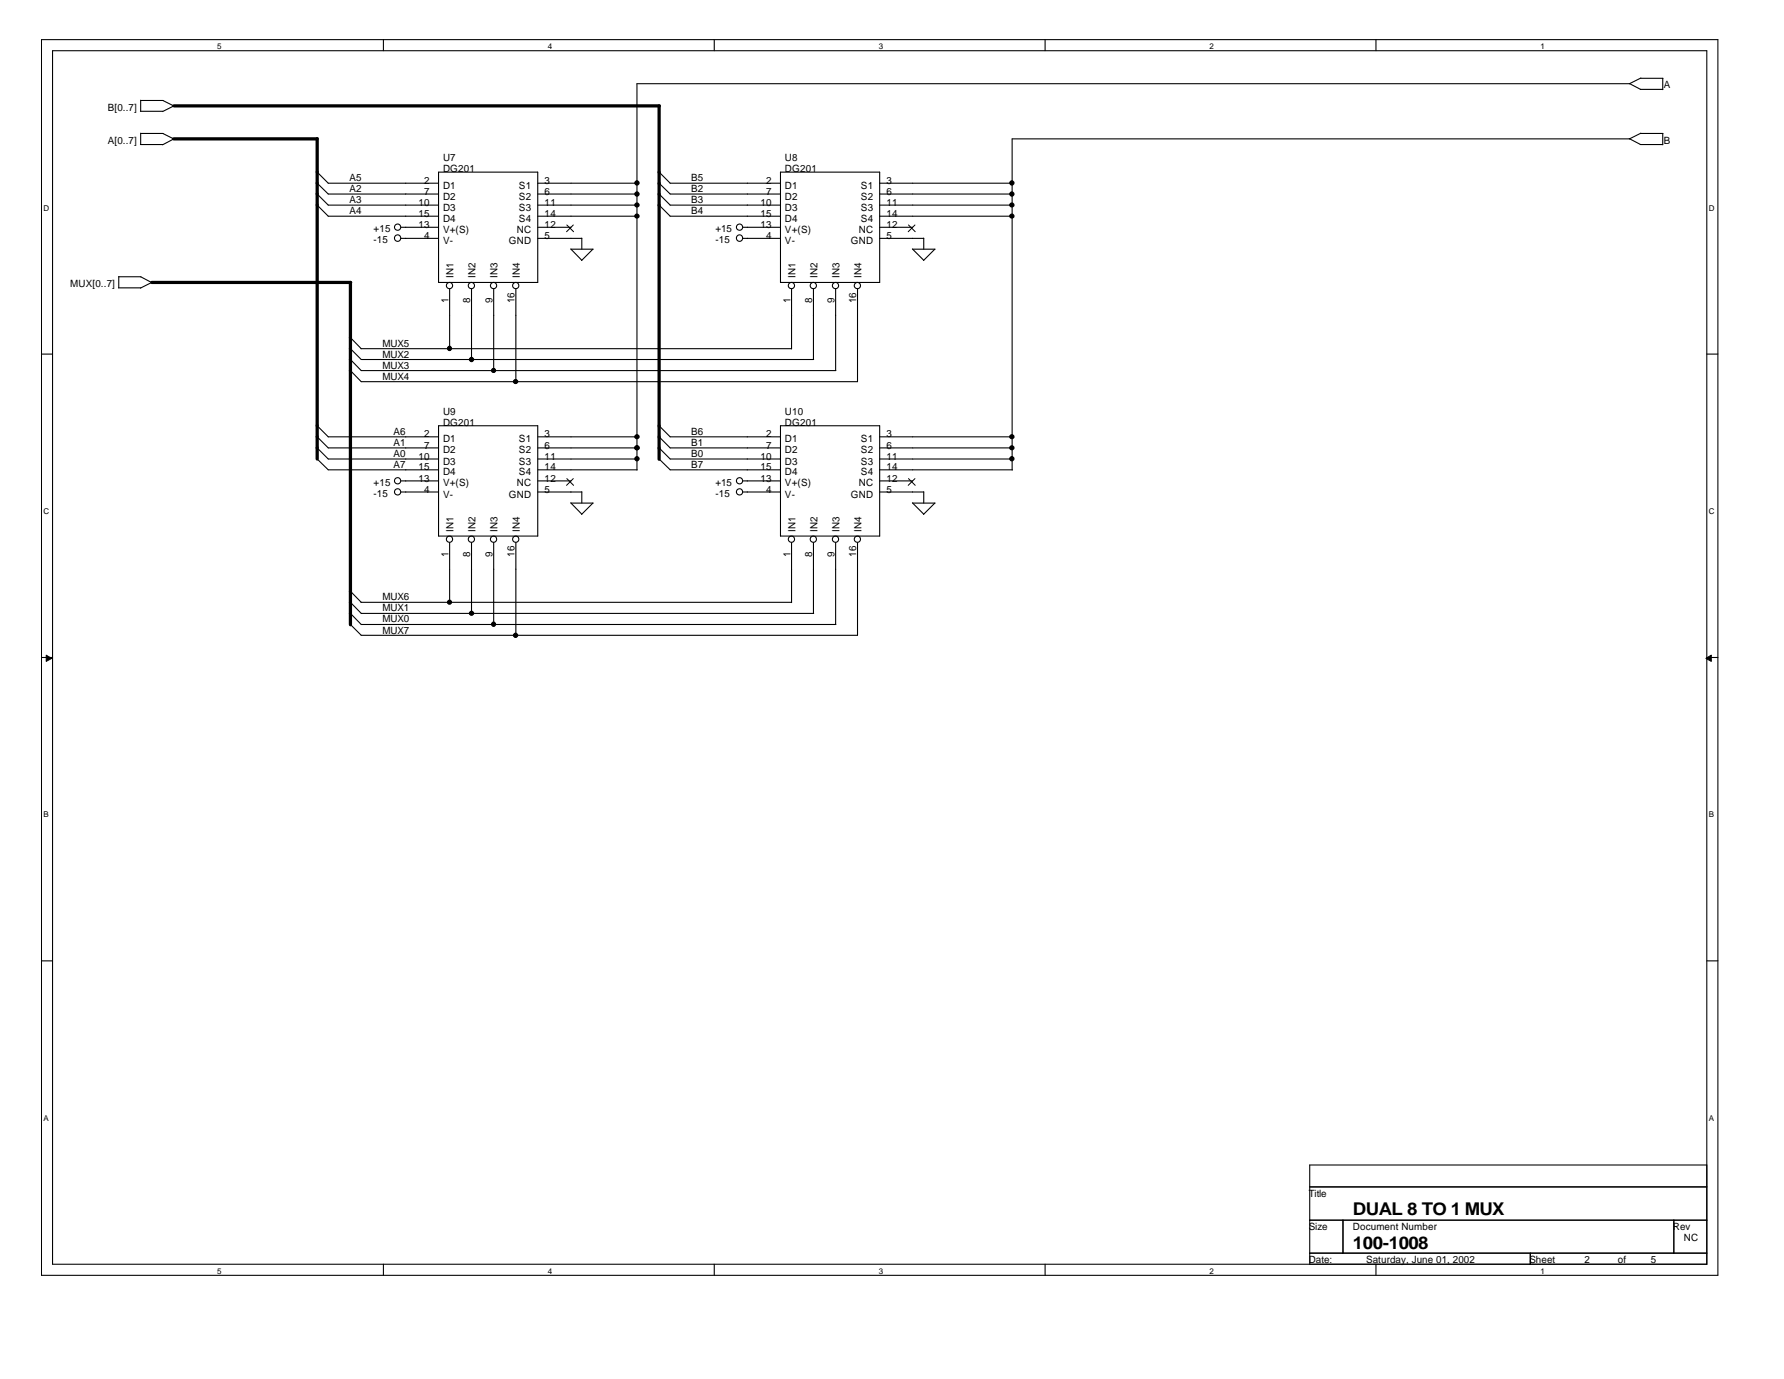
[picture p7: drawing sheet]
<svg xmlns="http://www.w3.org/2000/svg" width="279mm" height="216mm" viewBox="0 0 279 216" stroke-linecap="round" stroke-linejoin="round" font-family="sans-serif">
<g fill="none" stroke="#000" stroke-width=".17">
<path d="M6.5 6.2h262.5v193.5h-262.5zM8.2 7.9h259.1v190h-259.1zM22 17.4h3.5M22 15.7v1.7M22 15.7h3.5M25.5 15.7l1.8 .9M27.2 16.6l-1.7 .9M60 6.2v1.7M111.9 6.2v1.7M163.7 6.2v1.7M215.5 6.2v1.7M255.2 13.1l1.7 .9"/>
<path d="M255.2 13.1h-155.4v60.5M256.9 14h3.5M256.9 12.3h3.6M257 12.2l-1.8 .9M260.4 12.3v1.7M22 22.6h3.5M22 20.9h3.5M22 20.9v1.7M25.5 20.9l1.8 .9M27.2 21.7l-1.7 1M49.6 26.9l1.8 1.8h17.3M49.6 28.6l1.8 1.8h17.3"/>
<path d="M49.6 30.3l1.8 1.8h17.3M49.6 32.1l1.8 1.7h17.3M62.8 35.6h5.9M62.8 37.3h5.9M68.7 26.9h15.5v17.3h-15.5zM84.2 35.6h5.2M84.2 37.3h6.9M84.2 28.7h15.6M84.2 30.4h15.6M84.2 32.1h15.6M84.2 33.8h15.6M89.4 39l1.7 1.7"/>
<path d="M89.4 39h3.5M91.1 37.3v1.7M92.9 39l-1.8 1.8M103.2 26.9l1.8 1.8h17.2M103.2 28.6l1.8 1.8h17.2M103.2 30.3l1.8 1.8h17.2M103.2 32.1l1.8 1.7h17.2M116.3 35.6h5.9M116.3 37.3h5.9M122.2 26.9h15.6v17.3h-15.6zM137.8 35.6h5.1M137.8 37.3h6.9"/>
<path d="M137.8 28.7h20.8M137.8 30.4h20.8M137.8 32.1h20.8M137.8 33.8h20.8M142.9 39l1.8 1.7M142.9 39h3.5M144.7 37.3v1.7M146.4 39l-1.8 1.8M255.2 21.7l1.7 .9M255.2 21.7h-96.7v51.9M256.9 22.6h3.5M256.9 20.9h3.6"/>
<path d="M257 20.9l-1.8 .8M260.4 20.9v1.8M6.5 55.4h1.7M18.6 45.1h3.4M18.6 43.3h3.5M18.6 43.3v1.8M22 43.3l1.8 1M23.8 44.2l-1.8 .9M54.8 52.8l1.8 1.8M54.8 54.6l1.8 1.7h70.8M54.8 56.2l1.8 1.8h74.3M56.5 54.6h67.5"/>
<path d="M70.4 45.2v9.4M73.8 45.2v11.1M77.3 45.2v12.8M80.8 45.2v14.6M124 45.2v9.4M127.4 45.2v11.1M130.9 45.2v12.8M134.3 45.2v14.6h-77.7l-1.8-1.8M267.3 55.4h1.7M49.6 66.6l1.8 1.8h17.3M49.6 68.4l1.8 1.7h17.3M49.6 70.1l1.8 1.8h17.3"/>
<path d="M49.6 71.8l1.8 1.8h17.3M62.8 75.3h5.9M62.8 77h5.9M68.7 66.7h15.5v17.2h-15.5zM84.2 75.3h5.2M84.2 77h6.9M84.2 68.4h15.6M84.2 70.1h15.6M84.2 71.9h15.6M84.2 73.6h15.6M89.4 78.7l1.7 1.8M89.4 78.8h3.5"/>
<path d="M91.1 77v1.8M92.9 78.8l-1.8 1.7M103.2 66.6l1.8 1.8h17.2M103.2 68.4l1.8 1.7h17.2M103.2 70.1l1.8 1.8h17.2M103.2 71.8l1.8 1.8h17.2M116.3 75.3h5.9M116.3 77h5.9M122.2 66.7h15.6v17.2h-15.6zM137.8 75.3h5.1M137.8 77h6.9M137.8 68.4h20.8"/>
<path d="M137.8 70.1h20.8M137.8 71.9h20.8M137.8 73.6h20.8M142.9 78.7l1.8 1.8M142.9 78.8h3.5M144.7 77v1.8M146.4 78.8l-1.8 1.7M54.8 92.5l1.8 1.8M54.8 94.3l1.8 1.7h70.8M54.8 96l1.8 1.8h74.3M56.5 94.3h67.5M70.4 84.9v9.4"/>
<path d="M73.8 84.9v11.1M77.3 84.9v12.9M80.8 84.9v14.6M124 84.9v9.4M127.4 84.9v11.1M130.9 84.9v12.9M134.3 84.9v14.6h-77.7l-1.8-1.8M6.5 102.9h1.7M267.3 102.9h1.7M6.5 150.4h1.7M267.3 150.4h1.7M60 197.9v1.8"/>
<path d="M111.9 197.9v1.8M163.7 197.9v1.8M205.1 185.8h62.2M205.1 191h62.2M205.1 196.2h62.2M210.3 191v5.2M215.5 197.9v1.8M239.7 196.2v1.7M262.1 191v5.2M267.3 182.4h-62.2v15.5"/>
<circle cx="62.3" cy="37.3" r=".5"/>
<circle cx="62.3" cy="35.6" r=".49"/>
<circle cx="115.8" cy="37.3" r=".5"/>
<circle cx="115.8" cy="35.6" r=".49"/>
<circle cx="70.4" cy="44.7" r=".49"/>
<circle cx="73.8" cy="44.7" r=".49"/>
<circle cx="77.3" cy="44.7" r=".49"/>
<circle cx="80.8" cy="44.7" r=".49"/>
<circle cx="123.9" cy="44.7" r=".49"/>
<circle cx="127.4" cy="44.7" r=".49"/>
<circle cx="130.8" cy="44.7" r=".49"/>
<circle cx="134.3" cy="44.7" r=".49"/>
<circle cx="62.3" cy="75.3" r=".49"/>
<circle cx="62.3" cy="77" r=".49"/>
<circle cx="115.8" cy="75.3" r=".49"/>
<circle cx="115.8" cy="77" r=".49"/>
<circle cx="70.4" cy="84.4" r=".49"/>
<circle cx="73.8" cy="84.4" r=".49"/>
<circle cx="77.3" cy="84.4" r=".49"/>
<circle cx="80.8" cy="84.4" r=".49"/>
<circle cx="123.9" cy="84.4" r=".49"/>
<circle cx="127.4" cy="84.4" r=".49"/>
<circle cx="130.8" cy="84.4" r=".49"/>
<circle cx="134.3" cy="84.4" r=".49"/>
</g>
<g fill="#000" stroke="#000" stroke-width=".16">
<path d="M7.2 102.6l.9 .5-.9 .4z" fill-rule="evenodd"/>
<path d="M267.2 103.1l.8-.5v.9z" fill-rule="evenodd"/>
</g>
<path d="M88.8 35.2l1 1.1M89.8 35.2l-1.1 1.1M142.3 35.2l1 1.1M143.3 35.2l-1.1 1.1M88.8 74.9l1 1.1M89.8 74.9l-1.1 1.1M142.3 74.9l1 1.1M143.3 74.9l-1.1 1.1" fill="none" stroke="#000" stroke-width=".16"/>
<path d="M27.2 16.6h76.1M103.2 16.6v55.3M27.2 21.7h22.5M49.7 21.7v50.2M23.8 44.2h31.1M54.9 44.2v53.6" fill="none" stroke="#000" stroke-width=".51"/>
<g fill="#000" stroke="#000" stroke-width=".17">
<circle cx="99.8" cy="30.4" r=".33"/>
<circle cx="99.8" cy="28.6" r=".33"/>
<circle cx="99.8" cy="32.1" r=".33"/>
<circle cx="99.8" cy="33.8" r=".33"/>
<circle cx="158.5" cy="28.6" r=".33"/>
<circle cx="158.5" cy="30.4" r=".33"/>
<circle cx="158.5" cy="32.1" r=".33"/>
<circle cx="158.5" cy="33.8" r=".33"/>
<circle cx="70.4" cy="54.6" r=".33"/>
<circle cx="73.9" cy="56.3" r=".33"/>
<circle cx="77.3" cy="58" r=".32"/>
<circle cx="80.8" cy="59.7" r=".33"/>
<circle cx="99.8" cy="71.8" r=".33"/>
<circle cx="99.8" cy="70.1" r=".33"/>
<circle cx="99.8" cy="68.4" r=".33"/>
<circle cx="158.5" cy="71.8" r=".33"/>
<circle cx="158.5" cy="70.1" r=".33"/>
<circle cx="158.5" cy="68.4" r=".33"/>
<circle cx="70.4" cy="94.3" r=".32"/>
<circle cx="73.9" cy="96" r=".33"/>
<circle cx="77.3" cy="97.7" r=".33"/>
<circle cx="80.8" cy="99.5" r=".33"/>
</g>
<g font-size="2.8">
<text x="211.9" y="190.3">DUAL 8 TO 1 MUX</text>
<text x="211.9" y="195.5">100-1008</text>
</g>
<g font-size="1.6">
<text x="16.9" y="17.3">B[0..7]</text>
<text x="260.6" y="13.8">A</text>
<text x="16.9" y="22.5">A[0..7]</text>
<text x="260.6" y="22.5">B</text>
<text x="54.7" y="28.4">A5</text>
<text x="66.4" y="28.8">2</text>
<text x="69.4" y="25.2">U7</text>
<text x="69.4" y="27">DG201</text>
<text x="69.4" y="29.5">D1</text>
<text x="81.3" y="29.5">S1</text>
<text x="85.3" y="28.8">3</text>
<text x="108.2" y="28.4">B5</text>
<text x="120" y="28.8">2</text>
<text x="122.9" y="25.2">U8</text>
<text x="122.9" y="27">DG201</text>
<text x="122.9" y="29.5">D1</text>
<text x="134.8" y="29.5">S1</text>
<text x="138.9" y="28.8">3</text>
<text x="54.7" y="30.1">A2</text>
<text x="54.7" y="31.8">A3</text>
<text x="54.7" y="33.5">A4</text>
<text x="65.5" y="32.2">10</text>
<text x="65.5" y="34">15</text>
<text x="65.5" y="35.7">13</text>
<text x="66.4" y="30.5">7</text>
<text x="69.4" y="31.2">D2</text>
<text x="69.4" y="33">D3</text>
<text x="69.4" y="34.7">D4</text>
<text x="81.3" y="31.2">S2</text>
<text x="81.3" y="33">S3</text>
<text x="81.3" y="34.7">S4</text>
<text x="85.3" y="30.5">6</text>
<text x="85.3" y="32.2">11</text>
<text x="85.3" y="34">14</text>
<text x="85.3" y="35.7">12</text>
<text x="108.2" y="30.1">B2</text>
<text x="108.2" y="33.5">B4</text>
<text x="108.2" y="31.8">B3</text>
<text x="119.1" y="32.2">10</text>
<text x="119.1" y="34">15</text>
<text x="119.1" y="35.7">13</text>
<text x="120" y="30.5">7</text>
<text x="122.9" y="31.2">D2</text>
<text x="122.9" y="33">D3</text>
<text x="122.9" y="34.7">D4</text>
<text x="134.8" y="31.2">S2</text>
<text x="134.8" y="33">S3</text>
<text x="134.8" y="34.7">S4</text>
<text x="138.9" y="30.5">6</text>
<text x="138.9" y="32.2">11</text>
<text x="138.9" y="34">14</text>
<text x="138.9" y="35.7">12</text>
<text x="58.5" y="36.3">+15</text>
<text x="58.5" y="38">-15</text>
<text x="66.4" y="37.4">4</text>
<text x="69.4" y="36.4">V+(S)</text>
<text x="69.4" y="38.2">V-</text>
<text x="79.7" y="38.2">GND</text>
<text x="80.9" y="36.4">NC</text>
<text x="85.3" y="37.4">5</text>
<text x="112.1" y="36.3">+15</text>
<text x="112.1" y="38">-15</text>
<text x="120" y="37.4">4</text>
<text x="122.9" y="36.4">V+(S)</text>
<text x="122.9" y="38.2">V-</text>
<text x="133.3" y="38.2">GND</text>
<text x="134.5" y="36.4">NC</text>
<text x="138.9" y="37.4">5</text>
<text x="11" y="44.9">MUX[0..7]</text>
<text x="70.2" y="47.5" transform="rotate(-90 70.2 47.5)">1</text>
<text x="71" y="43.5" transform="rotate(-90 71 43.5)">IN1</text>
<text x="73.7" y="47.5" transform="rotate(-90 73.7 47.5)">8</text>
<text x="74.5" y="43.5" transform="rotate(-90 74.5 43.5)">IN2</text>
<text x="77.1" y="47.5" transform="rotate(-90 77.1 47.5)">9</text>
<text x="77.9" y="43.5" transform="rotate(-90 77.9 43.5)">IN3</text>
<text x="80.6" y="47.5" transform="rotate(-90 80.6 47.5)">16</text>
<text x="81.4" y="43.5" transform="rotate(-90 81.4 43.5)">IN4</text>
<text x="123.8" y="47.5" transform="rotate(-90 123.8 47.5)">1</text>
<text x="124.6" y="43.5" transform="rotate(-90 124.6 43.5)">IN1</text>
<text x="127.2" y="47.5" transform="rotate(-90 127.2 47.5)">8</text>
<text x="128" y="43.5" transform="rotate(-90 128 43.5)">IN2</text>
<text x="130.7" y="47.5" transform="rotate(-90 130.7 47.5)">9</text>
<text x="131.5" y="43.5" transform="rotate(-90 131.5 43.5)">IN3</text>
<text x="134.1" y="47.5" transform="rotate(-90 134.1 47.5)">16</text>
<text x="134.9" y="43.5" transform="rotate(-90 134.9 43.5)">IN4</text>
<text x="59.9" y="54.3">MUX5</text>
<text x="59.9" y="56">MUX2</text>
<text x="59.9" y="57.7">MUX3</text>
<text x="59.9" y="59.4">MUX4</text>
<text x="69.4" y="65">U9</text>
<text x="122.9" y="65">U10</text>
<text x="61.6" y="68.1">A6</text>
<text x="61.6" y="69.8">A1</text>
<text x="61.6" y="71.5">A0</text>
<text x="65.5" y="72">10</text>
<text x="66.4" y="68.5">2</text>
<text x="66.4" y="70.2">7</text>
<text x="69.4" y="66.7">DG201</text>
<text x="69.4" y="69.3">D1</text>
<text x="69.4" y="71">D2</text>
<text x="81.3" y="69.3">S1</text>
<text x="81.3" y="71">S2</text>
<text x="85.3" y="68.5">3</text>
<text x="85.3" y="70.2">6</text>
<text x="85.3" y="72">11</text>
<text x="108.2" y="71.5">B0</text>
<text x="108.2" y="69.8">B1</text>
<text x="108.2" y="68.1">B6</text>
<text x="119.1" y="72">10</text>
<text x="120" y="68.5">2</text>
<text x="120" y="70.2">7</text>
<text x="122.9" y="66.7">DG201</text>
<text x="122.9" y="69.3">D1</text>
<text x="122.9" y="71">D2</text>
<text x="134.8" y="69.3">S1</text>
<text x="134.8" y="71">S2</text>
<text x="138.9" y="68.5">3</text>
<text x="138.9" y="70.2">6</text>
<text x="138.9" y="72">11</text>
<text x="58.5" y="76">+15</text>
<text x="58.5" y="77.8">-15</text>
<text x="61.6" y="73.3">A7</text>
<text x="65.5" y="73.7">15</text>
<text x="65.5" y="75.4">13</text>
<text x="66.4" y="77.1">4</text>
<text x="69.4" y="76.2">V+(S)</text>
<text x="69.4" y="77.9">V-</text>
<text x="69.4" y="72.7">D3</text>
<text x="69.4" y="74.4">D4</text>
<text x="79.7" y="77.9">GND</text>
<text x="80.9" y="76.2">NC</text>
<text x="81.3" y="72.7">S3</text>
<text x="81.3" y="74.4">S4</text>
<text x="85.3" y="73.7">14</text>
<text x="85.3" y="75.4">12</text>
<text x="85.3" y="77.1">5</text>
<text x="108.2" y="73.3">B7</text>
<text x="112.1" y="76">+15</text>
<text x="112.1" y="77.8">-15</text>
<text x="119.1" y="73.7">15</text>
<text x="119.1" y="75.4">13</text>
<text x="120" y="77.1">4</text>
<text x="122.9" y="76.2">V+(S)</text>
<text x="122.9" y="77.9">V-</text>
<text x="122.9" y="72.7">D3</text>
<text x="122.9" y="74.4">D4</text>
<text x="133.3" y="77.9">GND</text>
<text x="134.5" y="76.2">NC</text>
<text x="134.8" y="72.7">S3</text>
<text x="134.8" y="74.4">S4</text>
<text x="138.9" y="73.7">14</text>
<text x="138.9" y="75.4">12</text>
<text x="138.9" y="77.1">5</text>
<text x="71" y="83.2" transform="rotate(-90 71 83.2)">IN1</text>
<text x="74.5" y="83.2" transform="rotate(-90 74.5 83.2)">IN2</text>
<text x="77.9" y="83.2" transform="rotate(-90 77.9 83.2)">IN3</text>
<text x="81.4" y="83.2" transform="rotate(-90 81.4 83.2)">IN4</text>
<text x="124.6" y="83.2" transform="rotate(-90 124.6 83.2)">IN1</text>
<text x="128" y="83.2" transform="rotate(-90 128 83.2)">IN2</text>
<text x="131.5" y="83.2" transform="rotate(-90 131.5 83.2)">IN3</text>
<text x="134.9" y="83.2" transform="rotate(-90 134.9 83.2)">IN4</text>
<text x="70.2" y="87.2" transform="rotate(-90 70.2 87.2)">1</text>
<text x="73.7" y="87.2" transform="rotate(-90 73.7 87.2)">8</text>
<text x="77.1" y="87.2" transform="rotate(-90 77.1 87.2)">9</text>
<text x="80.6" y="87.2" transform="rotate(-90 80.6 87.2)">16</text>
<text x="123.8" y="87.2" transform="rotate(-90 123.8 87.2)">1</text>
<text x="127.2" y="87.2" transform="rotate(-90 127.2 87.2)">8</text>
<text x="130.7" y="87.2" transform="rotate(-90 130.7 87.2)">9</text>
<text x="134.1" y="87.2" transform="rotate(-90 134.1 87.2)">16</text>
<text x="59.9" y="95.7">MUX1</text>
<text x="59.9" y="94">MUX6</text>
<text x="59.9" y="97.5">MUX0</text>
<text x="59.9" y="99.2">MUX7</text>
<text x="205" y="187.4">Title</text>
<text x="205" y="192.6">Size</text>
<text x="205" y="197.8">Date:</text>
<text x="211.9" y="192.6">Document Number</text>
<text x="214" y="197.8">Saturday, June 01, 2002</text>
<text x="239.5" y="197.8">Sheet</text>
<text x="248.2" y="197.8">2</text>
<text x="253.4" y="197.8">of</text>
<text x="258.5" y="197.8">5</text>
<text x="262" y="192.6">Rev</text>
<text x="263.7" y="194.4">NC</text>
</g>
<g font-size="1.3">
<text x="34" y="7.7">5</text>
<text x="85.8" y="7.7">4</text>
<text x="137.6" y="7.7">3</text>
<text x="189.4" y="7.7">2</text>
<text x="241.3" y="7.7">1</text>
<text x="6.8" y="33">D</text>
<text x="267.6" y="33">D</text>
<text x="6.8" y="80.5">C</text>
<text x="267.6" y="80.5">C</text>
<text x="6.8" y="128">B</text>
<text x="267.6" y="128">B</text>
<text x="6.8" y="175.5">A</text>
<text x="267.6" y="175.5">A</text>
<text x="34" y="199.4">5</text>
<text x="85.8" y="199.4">4</text>
<text x="137.6" y="199.4">3</text>
<text x="189.4" y="199.4">2</text>
<text x="241.3" y="199.4">1</text>
</g>
</svg>
